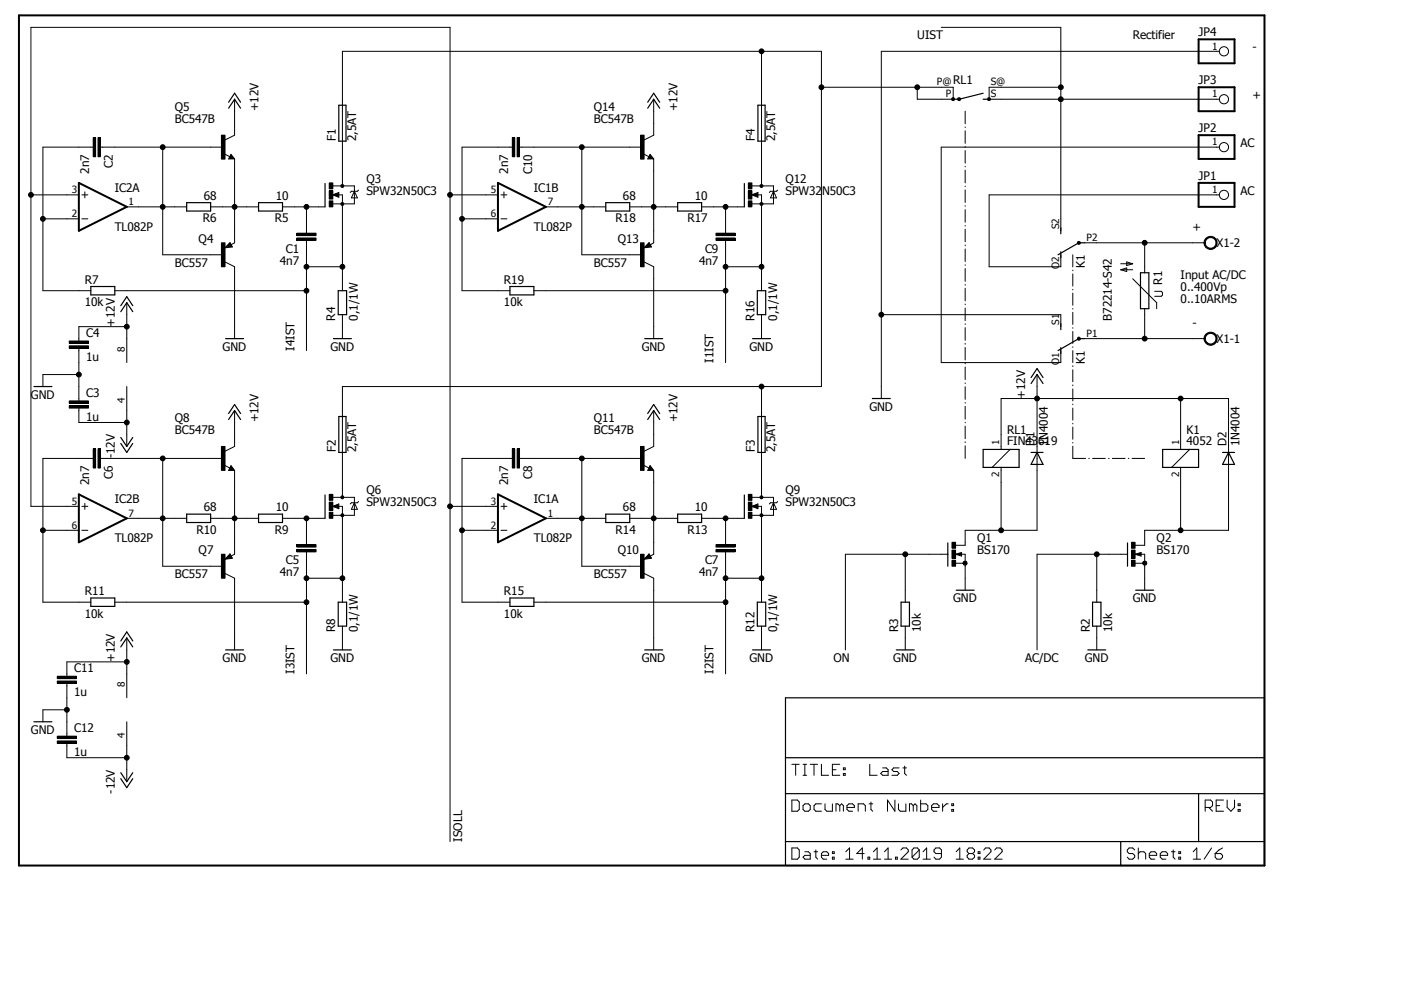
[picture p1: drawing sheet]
<svg xmlns="http://www.w3.org/2000/svg" width="297mm" height="210mm" viewBox="0 0 297 210" stroke-linecap="round" stroke-linejoin="round" font-family="sans-serif">
<path d="M3.5 3l264.9 181.1M268.4 3l-264.9 181.1" fill="none" stroke="#fff" stroke-width=".21"/>
<g fill="none" stroke="#000" stroke-width=".21">
<path d="M161.5 10.9v28.5M174.2 18.5h27.9v2.5h-7.6v-2.5M199.6 5.8h25.3v43.1M224.9 18.5h-15.2v2.5h48.8M258.5 10.9h-71.6v73.6M19.8 29.2h.5v4h-.5zM19.8 31.2h-10.7v30.4h10.2M20.8 29.2h.5v4h-.5zM21.3 31.2h25.9M34.5 31.2v22.8h12.7M46.9 28.7h.8v5h-.8zM47.5 32.6l1.2 .6"/>
<path d="M49 32.7l.7 1h-1.2zM49.7 33.7v17.8l-.7 .4M49.7 21v7.7l-2 1M69.8 38.8h.8v1.2h-.8zM70.6 39.4h4.5v3.8h-4.5M72.3 39.2h.5v.5h-.5zM72.6 39.4v-28.5h101.6v71.1h-101.6v23.5M108.6 29.2h.5v4h-.5zM108.6 31.2h-10.6v30.4h10.1M109.6 29.2h.5v4h-.5zM110.1 31.2h26M123.4 31.2v22.8h12.7"/>
<path d="M135.8 28.7h.8v5h-.8zM136.4 32.6l1.2 .6M137.8 32.7l.8 1h-1.3zM138.6 21v7.7l-2 1M138.6 33.7v17.8l-.7 .4M158.7 38.8h.7v1.2h-.7zM159.5 39.4h4.5v3.8h-4.6M161.2 39.2h.5l.1 .2-.1 .3h-.5zM201.8 20.8h.5v.5h-.5zM203.1 20.8h.5v.5h-.5zM204.6 23.6v2.6M204.6 26.9v.2"/>
<path d="M204.6 27.7v2.7M204.6 31.1v.1M204.6 31.9v2.7M204.6 35.3v.1M204.6 36.1v2.7M204.6 39.5v.1M209.5 20.8h.4v.5h-.4zM258.5 31.2h-58.9v45.7h25.3v-2.6M6.6 41.3h10.1M9.1 46.4h7.6M17.4 41.3h1.2M17.4 46.4h1.2"/>
<path d="M18 40.7v1.3M26.9 43.9h12.7M44.7 43.9h10.1M46.9 51.5h.8v5.1h-.8zM47.7 55.5l2 1.1v15.2M48.8 51.4l.5 1-1.6 .1zM59.9 43.9h9M62.9 49.4h4.1v.6h-4.1zM62.9 50.5h4.1v.5h-4.1zM65 43.9v5.5M65 51v23.3M65 56.6h7.6"/>
<path d="M69.8 42.6h.8v1.3h-.8zM69.8 40.4h.8v1.8h-.8zM70.6 41.3l1.2-.5v1zM71.7 41.3h.9v20.3M72.3 43h.5v.5h-.5zM75.1 40.6l.7 1.4h-1.3zM76 40.3l-.2 .3h-1.3l-.3 .2M95.4 41.3h10.2M98 46.4h7.6M106.2 41.3h1.3M106.2 46.4h1.3M106.8 40.7v1.3"/>
<path d="M115.7 43.9h12.7M133.5 43.9h10.2M135.8 51.5h.8v5.1h-.8zM136.6 55.5l2 1.1v15.2M137.6 51.4l.5 1-1.5 .1zM148.8 43.9h9M151.8 49.4h4.1v.6h-4.1zM151.8 50.5h4.1v.5h-4.1zM153.8 43.9v5.5M153.8 51v25.9M153.8 56.6h7.7M158.7 42.6h.7v1.3h-.7z"/>
<path d="M158.7 40.4h.7v1.8h-.7zM159.4 41.3l1.3-.5v1zM160.6 41.3h.9v20.3M161.2 43h.5l.1 .2-.1 .3h-.5zM164 40.6l.6 1.4h-1.2zM164.9 40.3l-.3 .3h-1.2l-.3 .2M204.6 40.3v2.6M204.6 43.6v.1M204.6 44.4v2.7M204.6 47.8v.1M204.6 48.6v2.7M204.6 51.9v.2"/>
<path d="M204.6 52.8v2.7M204.6 56.1v.2M204.6 56.9v2.7M227.5 54v2.6M227.5 57.3v.1M227.5 58.1v2.6M228.5 51.3h.5v.4h-.5zM230 51.5h25.4M237.6 55.9h2.6M237.6 57.2l1.3-.4v.8zM237.6 57.2h2.6M238.9 55.5l1.3 .4-1.3 .4z"/>
<path d="M240.2 59.1l5 5.1v1.2M242.7 51.5v6.3M255.6 50.6a1.4 1.4 0 0 1 2.2 .1 1.4 1.4 0 0 1-.8 2.1 1.4 1.4 0 0 1-1.7-1.3h.2a1.15 1.15 0 0 1 1.6-1.1 1.15 1.15 0 0 1 .4 1.9 1.15 1.15 0 0 1-1.9-.4l-.1-.4h-.2zM258.5 41.3h-48.8v15.3h15.2v-2.6M14.7 73.3h4.1v.5h-4.1zM14.7 72.3h4.1v.5h-4.1zM16.7 73.8v11.2M16.7 79.4h-7.6v2.6M24.3 61.6h40.7M26.9 69.3h-10.2v3M26.9 64.2v12.7M72.6 66.7v5.1"/>
<path d="M113.2 61.6h40.6M161.5 66.7v5.1M186.9 66.7h38v2.6M204.6 60.3v.2M204.6 61.1v2.7M204.6 64.5v.1M204.6 65.3v2.7M204.6 68.7v.1M204.6 69.5v2.6M204.6 72.8v.2M204.6 73.7v2.6M204.6 77v.1"/>
<path d="M204.6 77.8v2.7M219.9 79.4v33h-15.3v3.2h-2M227.5 61.3v.2M227.5 62.1v2.6M227.5 65.4v.1M227.5 66.2v2.6M227.5 69.5v.1M227.5 70.3v2.5M227.5 73.5v.2M227.5 74.3v2.6M227.5 77.6v.1M227.5 78.4v2.5"/>
<path d="M228.5 71.6l.2-.1 .3 .1v.5h-.5zM230 71.8h25.4M242.7 65.4v6.4M244.8 61.8h1.4l.3 .2v.6l-.3 .2h-1.4M255.6 70.9a1.39 1.39 0 0 1 2.2 .2 1.39 1.39 0 0 1-.8 2.1 1.39 1.39 0 0 1-1.7-1.4h.2a1.15 1.15 0 0 1 1.6-1.1 1.15 1.15 0 0 1 .4 1.8 1.15 1.15 0 0 1-1.9-.3l-.1-.4h-.2zM14.7 86h4.1v.5h-4.1zM14.7 85h4.1v.5h-4.1zM16.7 86.5v3.1h10.2M19.8 95.2h.5v4h-.5zM19.8 97.2h-10.7v30.5h10.2M20.8 95.2h.5v4h-.5zM21.3 97.2h25.9"/>
<path d="M26.9 82v12.7M34.5 97.2v22.9h12.7M46.9 94.7h.8v5h-.8zM47.5 98.6l1.2 .6M49 98.7l.7 1h-1.2zM49.7 87v7.7l-2 1M49.7 99.7v17.8l-.7 .4M108.6 95.2h.5v4h-.5zM108.6 97.2h-10.6v30.5h10.1M109.6 95.2h.5v4h-.5zM110.1 97.2h26M123.4 97.2v22.9h12.7"/>
<path d="M135.8 94.7h.8v5h-.8zM136.4 98.6l1.2 .6M137.8 98.7l.8 1h-1.3zM138.6 99.7v17.8l-.7 .4M138.6 87v7.7l-2 1M161.5 82v23.5M204.6 81.2v.1M204.6 82v2.7M204.6 85.3v.2M204.6 86.1v2.8M204.6 89.5v.2M204.6 90.3v2.7"/>
<path d="M204.6 93.7v.2M204.6 94.5v2.7M212.3 95.3v-10.8h48.2v27.9h-17.8v3.2h-2M212.3 99.1v13.3M214.2 95.3l-3.8 3.8M227.5 94.6v2.6h2.7M227.5 81.6v.2M227.5 82.5v2.5M227.5 85.7v.1M227.5 86.5v2.6M227.5 89.7v.2M227.5 90.6v2.5"/>
<path d="M227.5 93.8v.1M230.8 97.2h.2M231.6 97.2h2.8M235 97.2h.2M235.8 97.2h2.7M239.2 97.2h.1M240 97.2h2.7M250.3 84.5v10.8M250.3 99.1v13.3M252.2 95.3l-3.8 3.8M9.1 112.4h7.6M16.7 107.4h-10.1v-101.6h88.8v172.6"/>
<path d="M17.4 107.4h1.2M17.4 112.4h1.2M18 106.7v1.3M26.9 109.9h12.7M44.7 109.9h10.1M46.9 117.5h.8v5.1h-.8zM48.8 117.4l.5 1-1.6 .2zM59.9 109.9h9M62.9 115.5h4.1v.5h-4.1zM62.9 116.5h4.1v.5h-4.1zM65 109.9v5.6M65 117v25.9"/>
<path d="M69.8 108.6h.8v1.3h-.8zM69.8 104.8h.8v1.3h-.8zM69.8 106.5h.8v1.7h-.8zM70.6 105.5h4.5v3.8h-4.5M70.6 107.4l1.2-.6v1.1zM71.7 107.4h.9v20.3M72.3 109h.5v.5l-.2 .1-.3-.1zM72.3 105.2h.5v.5l-.2 .1-.3-.1zM75.1 106.6l.7 1.4h-1.3zM76 106.3l-.2 .3h-1.3l-.3 .2M95.4 107.4h10.2M98 112.4h7.6"/>
<path d="M106.2 107.4h1.3M106.2 112.4h1.3M106.8 106.7v1.3M115.7 109.9h12.7M133.5 109.9h10.2M135.8 117.5h.8v5.1h-.8zM137.6 117.4l.5 1-1.5 .2zM148.8 109.9h9M151.8 115.5h4.1v.5h-4.1zM151.8 116.5h4.1v.5h-4.1zM153.8 109.9v5.6M153.8 117v25.9"/>
<path d="M158.7 108.6h.7v1.3h-.7zM158.7 104.8h.7v1.3h-.7zM158.7 106.5h.7v1.7h-.7zM159.4 107.4l1.3-.6v1.1zM159.5 105.5h4.5v3.8h-4.6M160.6 107.4h.9v20.3M161.2 109h.5l.1 .3-.1 .2-.2 .1-.3-.1zM161.2 105.2h.5l.1 .3-.1 .2-.2 .1-.3-.1zM164 106.6l.6 1.4h-1.2zM164.9 106.3l-.3 .3h-1.2l-.3 .2M191.9 117.5v10.2M201 117.5h-21.8v20.3"/>
<path d="M201.8 118.8h.8v1.3h-.8zM201.8 115h.8v1.2h-.8zM201.8 116.6h.8v1.8h-.8zM202.6 117.5h2v7.6M202.6 117.5l1.3-.4v.8zM202.6 119.4h2M204.3 119.1l.3-.1 .3 .1 .2 .3-.2 .3-.3 .1-.3-.1-.1-.3h.5h-.5zM232.5 117.5v10.2M239.1 117.5h-19.2v20.3M239.9 118.8h.8v1.3h-.8zM239.9 115h.8v1.2h-.8zM239.9 116.6h.8v1.8h-.8z"/>
<path d="M240.7 117.5h2v7.6M240.7 119.4h2M240.7 117.5l1.2-.4v.8zM242.4 119.1l.3-.1 .3 .1 .2 .3-.2 .3-.3 .1-.3-.1-.1-.3h.5h-.5zM24.3 127.7h40.7M26.9 135.3v12.7M47.7 121.6l2 1v15.2M65 122.6h7.6M72.6 132.8v5M113.2 127.7h40.6M136.6 121.6l2 1v15.2M153.8 122.6h7.7"/>
<path d="M161.5 132.8v5M191.9 132.8v5M232.5 132.8v5M12.1 144.4h4.1v.5h-4.1zM12.1 143.4h4.1v.5h-4.1zM12.1 157.1h4.1v.5h-4.1zM12.1 156.1h4.1v.5h-4.1zM14.2 150.5h-5.1v2.5M14.2 144.9v11.2M14.2 157.6v3.1h12.7M26.9 153v12.7M26.9 140.3h-12.7v3.1"/>
<path d="M167.9 169.6h1.2l.4 .5v1.5l-.4 .4h-1.2zM167.9 179.8h1.2l.4 .4v1.5l-.4 .5h-1.2zM167.9 162.1h1.6M168.7 162.1v2.3M170.3 170.8l.3-.4h.8l.4 .4v.8l-.4 .4h-.8l-.3-.4zM170.3 162.1h.7M170.3 164.4h.7M170.6 162.1v2.3M171.8 162.1h1.6M172.6 162.1v2.3M174.2 162.1v2.3h1.5M174.2 170.4h-1.2l-.4 .4v.8l.4 .4h1.2"/>
<path d="M174.9 170.4v1.2l.4 .4h1.2v-1.6M176.5 163.2h.7M178.1 162.1h-1.6v2.3h1.6M178.1 170.8l-.5-.4h-.4v1.6M178.1 170.8l.3-.4 .4 .4v1.2M178.1 170.8v1.2M178.8 164h.4v.4h-.4zM178.8 162.8h.4v.4h-.4zM179.6 171.2h1.5v-.4l-.3-.4h-.8l-.4 .4v.8l.4 .4h.8M181.9 172v-1.6h1.2l.4 .4v1.2M184.3 170.4h.7M184.4 162.1v2.3h1.6"/>
<path d="M184.7 170.1v1.5l.3 .4M187.2 162.8h.7l.4 .4v1.2h-1.1l-.5-.4 .5-.4h1.1M189.7 169.6v2.4l-1.5-2.4v2.4M190.5 170.4v1.2l.4 .4h1.2v-1.6M190.6 162.8h-1.1l-.4 .4 .4 .4h.7l.4 .4-.4 .4h-1.1M191.4 162.8h.8M191.8 162.4v1.6l.4 .4M193.6 170.8l-.4-.4h-.4v1.6M193.6 170.8v1.2M193.6 170.8l.4-.4 .4 .4v1.2M195.2 169.6v2.4h1.1l.4-.4v-.8l-.4-.4h-1.1M197.5 171.2h1.6v-.4l-.4-.4h-.8l-.4 .4v.8l.4 .4h.8"/>
<path d="M199.9 170.4v1.6M201 170.4h-.3l-.8 .8M201.8 171.6h.4v.4h-.4zM201.8 170.4h.4v.4h-.4zM241.3 179.8v2.4M255.5 171.2h1.2l.4-.4v-.7l-.4-.5h-1.2v2.4M256.3 171.2l.8 .8M256.9 179.8l-1.6 2.4M257.8 170.8h.8M259.2 179.8l-.8 .4-.8 .8M259.4 169.6h-1.6v2.4h1.6M260.2 169.6v1.6l.8 .8 .7-.8v-1.6"/>
<path d="M262.5 171.6h.4v.4h-.4zM262.5 170.4h.4v.4h-.4zM170.6 180.6h.8l.4 .4v1.2h-1.2l-.3-.5 .3-.3h1.2M172.6 180.6h.8M173 180.2v1.5l.4 .5M174.2 181.4h1.5v-.4l-.4-.4h-.8l-.3 .4v.7l.3 .5h.8M176.5 181.7h.4v.5h-.4zM176.5 180.6h.4v.4h-.4zM179.3 182.2h1.6M179.3 180.6l.8-.8v2.4M183.2 181h-1.6l1.2-1.2v2.4M184 181.7h.4v.5h-.4z"/>
<path d="M185.2 182.2h1.5M185.2 180.6l.8-.8v2.4M187.5 182.2h1.6M187.5 180.6l.8-.8v2.4M189.9 181.7h.3v.5h-.3zM191 180.2l.4-.4h.8l.4 .4v.4l-1.6 1.6h1.6M194.9 180.2v1.5l-.4 .5h-.7l-.4-.5M194.9 180.2l-.4-.4h-.7l-.4 .4v1.5M194.9 180.2l-1.5 1.5M195.7 182.2h1.6M195.7 180.6l.8-.8v2.4M199.6 181h-1.2l-.4-.4v-.4l.4-.4h.8l.4 .4v1.5l-.4 .5h-.8l-.4-.5"/>
<path d="M202.7 182.2h1.6M202.7 180.6l.8-.8v2.4M205.4 181l-.3 .4v.3l.3 .5h.8l.4-.5v-.3l-.4-.4M205.4 181l-.3-.4v-.4l.3-.4h.8l.4 .4v.4l-.4 .4M205.4 181h.8M207.4 181.7h.4v.5h-.4zM207.4 180.6h.4v.4h-.4zM208.6 180.2l.4-.4h.7l.4 .4v.4l-1.5 1.6h1.5M210.9 180.2l.4-.4h.7l.5 .4v.4l-1.6 1.6h1.6M240.6 180.2l-.4-.4h-.8l-.4 .4v.4l.4 .4h.8l.4 .4v.3l-.4 .5h-.8l-.4-.5M241.3 181l.4-.4h.8l.4 .4v1.2M243.7 181.4h1.5v-.4l-.3-.4h-.9l-.3 .4v.7l.3 .5h.9"/>
<path d="M246 181.4h1.6v-.4l-.4-.4h-.8l-.4 .4v.7l.4 .5h.8M248.4 180.6h.7M248.7 180.2v1.5l.4 .5M249.9 181.7h.4v.5h-.4zM249.9 180.6h.4v.4h-.4zM253 182.2h1.5M253 180.6l.7-.8v2.4M257.6 181h1.2l.4 .4v.3l-.4 .5h-.8l-.4-.5z"/>
<circle cx="161.5" cy="10.9" r=".51"/>
<circle cx="174.2" cy="18.5" r=".51"/>
<circle cx="194.5" cy="18.5" r=".51"/>
<circle cx="224.9" cy="18.5" r=".51"/>
<circle cx="259.5" cy="10.9" r=".98"/>
<circle cx="34.5" cy="31.2" r=".51"/>
<circle cx="123.4" cy="31.2" r=".51"/>
<circle cx="224.9" cy="21" r=".51"/>
<circle cx="259.5" cy="31.2" r=".98"/>
<circle cx="259.5" cy="21" r=".98"/>
<circle cx="6.6" cy="41.3" r=".51"/>
<circle cx="9.1" cy="46.4" r=".51"/>
<circle cx="34.5" cy="43.9" r=".51"/>
<circle cx="49.7" cy="43.9" r=".51"/>
<circle cx="65" cy="56.6" r=".51"/>
<circle cx="65" cy="43.9" r=".51"/>
<circle cx="72.6" cy="56.6" r=".51"/>
<circle cx="95.4" cy="41.3" r=".51"/>
<circle cx="98" cy="46.4" r=".51"/>
<circle cx="123.4" cy="43.9" r=".51"/>
<circle cx="138.6" cy="43.9" r=".51"/>
<circle cx="153.8" cy="43.9" r=".51"/>
<circle cx="153.8" cy="56.6" r=".51"/>
<circle cx="161.5" cy="56.6" r=".51"/>
<circle cx="242.7" cy="51.5" r=".51"/>
<circle cx="259.5" cy="41.3" r=".98"/>
<circle cx="16.7" cy="79.4" r=".51"/>
<circle cx="26.9" cy="69.3" r=".51"/>
<circle cx="65" cy="61.6" r=".51"/>
<circle cx="153.8" cy="61.6" r=".51"/>
<circle cx="186.9" cy="66.7" r=".51"/>
<circle cx="242.7" cy="71.8" r=".51"/>
<circle cx="26.9" cy="89.6" r=".51"/>
<circle cx="34.5" cy="97.2" r=".51"/>
<circle cx="123.4" cy="97.2" r=".51"/>
<circle cx="161.5" cy="82" r=".51"/>
<circle cx="219.9" cy="84.5" r=".51"/>
<circle cx="250.3" cy="84.5" r=".51"/>
<circle cx="9.1" cy="112.4" r=".51"/>
<circle cx="34.5" cy="109.9" r=".51"/>
<circle cx="49.7" cy="109.9" r=".51"/>
<circle cx="65" cy="109.9" r=".51"/>
<circle cx="95.4" cy="107.4" r=".51"/>
<circle cx="98" cy="112.4" r=".51"/>
<circle cx="123.4" cy="109.9" r=".51"/>
<circle cx="138.6" cy="109.9" r=".51"/>
<circle cx="153.8" cy="109.9" r=".51"/>
<circle cx="191.9" cy="117.5" r=".51"/>
<circle cx="212.3" cy="112.4" r=".51"/>
<circle cx="232.5" cy="117.5" r=".51"/>
<circle cx="250.3" cy="112.4" r=".51"/>
<circle cx="65" cy="122.6" r=".51"/>
<circle cx="65" cy="127.7" r=".51"/>
<circle cx="72.6" cy="122.6" r=".51"/>
<circle cx="153.8" cy="127.7" r=".51"/>
<circle cx="153.8" cy="122.6" r=".51"/>
<circle cx="161.5" cy="122.6" r=".51"/>
<circle cx="14.2" cy="150.5" r=".51"/>
<circle cx="26.9" cy="140.3" r=".51"/>
<circle cx="26.9" cy="160.7" r=".51"/>
</g>
<path d="M4 3.3h264.1v180.2h-264.1zM254.1 8.3h7.6v5.1h-7.6zM254.1 18.5h7.6v5.1h-7.6zM16.7 38.8l10.2 5.1-10.2 5zM105.6 38.8l10.1 5.1-10.1 5zM254.1 38.8h7.6v5.1h-7.6zM254.1 28.7h7.6v5h-7.6zM16.7 104.8l10.2 5.1-10.2 5.1zM105.6 104.8l10.1 5.1-10.1 5.1z" fill="none" stroke="#000" stroke-width=".42"/>
<g fill="none" stroke="#000" stroke-width=".25">
<path d="M208.4 19.8l-5 1.2h-1.3M48.5 22.9l1.2-1.9 1.3 1.9M48.5 21.7l1.2-1.9 1.3 1.9M49 33.2l.1 .2h-.4l.3-.5 .5 .7h-.8M68.9 38.9v5M71.8 22.3h1.6v7.6h-1.6zM137.3 22.9l1.3-1.9 1.3 1.9M137.3 21.7l1.3-1.9 1.3 1.9M137.8 33.2l.2 .2h-.4l.2-.5 .5 .7h-.7M157.8 38.9v5M160.7 22.3h1.5v7.6h-1.5zM208.4 21h1.3"/>
<path d="M39.6 43h5.1v1.7h-5.1zM48.7 52.1h-.4l.4-.2 .3 .3-1 .2 .7-.8 .4 .6M54.8 43h5.1v1.7h-5.1zM128.4 43h5.1v1.7h-5.1zM137.6 52.1h-.4l.4-.2 .2 .3-1 .2 .8-.8 .4 .6M143.7 43h5.1v1.7h-5.1zM224.9 48.3v1.3M224.9 53.4v1.3M230 51.5h-1.3l-4.4 2.5M241.8 57.8h1.8v7.6h-1.8zM19.3 60.7h5v1.8h-5zM25.6 66.1l1.3-1.9 1.2 1.9"/>
<path d="M25.6 64.8l1.3-1.9 1.2 1.9M47.8 71.8h3.8M70.7 71.8h3.8M71.7 61.6h1.8v5.1h-1.8zM108.1 60.7h5.1v1.8h-5.1zM136.7 71.8h3.8M159.6 71.8h3.8M160.6 61.6h1.7v5.1h-1.7zM224.9 68.6v1.3M224.9 73.7v1.3M230 71.8h-1.3l-4.4 2.5M7.2 82h3.8"/>
<path d="M25.6 92.8l1.3 1.9 1.2-1.9M25.6 94l1.3 1.9 1.2-1.9M48.5 88.9l1.2-1.9 1.3 1.9M48.5 87.7l1.2-1.9 1.3 1.9M49 99.2l.1 .3h-.4l.3-.5 .5 .6h-.8M71.8 88.3h1.6v7.6h-1.6zM137.3 88.9l1.3-1.9 1.3 1.9M137.3 87.7l1.3-1.9 1.3 1.9M137.8 99.2l.2 .3h-.4l.2-.5 .5 .6h-.7M160.7 88.3h1.5v7.6h-1.5zM185 84.5h3.8M208.4 95.3h7.7v3.8h-7.7z"/>
<path d="M218.6 95.9h2.5M218.6 81.3l1.3-1.9 1.2 1.9M218.6 80.1l1.3-2 1.2 2M219.9 95.9l1.2 2.6h-2.5zM246.5 95.3h7.6v3.8h-7.6zM259.2 95.9h2.5M260.5 95.9l1.2 2.6h-2.5zM39.6 109h5.1v1.8h-5.1zM48.7 118.2h-.4l.4-.3 .3 .4-1 .1 .7-.8 .4 .7M54.8 109h5.1v1.8h-5.1zM68.9 104.9v5M128.4 109h5.1v1.8h-5.1z"/>
<path d="M137.6 118.2h-.4l.4-.3 .2 .4-1 .1 .8-.8 .4 .7M143.7 109h5.1v1.8h-5.1zM157.8 104.9v5M201 115.1v5M239.1 115.1v5M19.3 126.8h5v1.8h-5zM25.6 137.2l1.3-1.9 1.2 1.9M25.6 135.9l1.3-1.9 1.2 1.9M47.8 137.8h3.8M70.7 137.8h3.8M71.7 127.7h1.8v5.1h-1.8zM108.1 126.8h5.1v1.8h-5.1z"/>
<path d="M136.7 137.8h3.8M159.6 137.8h3.8M160.6 127.7h1.7v5.1h-1.7zM190 137.8h3.8M191 127.7h1.8v5.1h-1.8zM202.7 125.1h3.8M230.6 137.8h3.8M231.6 127.7h1.8v5.1h-1.8zM240.8 125.1h3.8M7.2 153h3.8M166.5 148h101.6v35.5h-101.6zM25.6 163.8l1.3 1.9 1.2-1.9"/>
<path d="M25.6 165.1l1.3 1.9 1.2-1.9M166.5 168.3h101.6M166.5 178.4h101.6M166.5 160.7h101.6M237.6 178.4v5.1M254.1 168.3v10.1"/>
</g>
<g fill="#000">
<path d="M19.8 29.2h.5v4h-.5z" fill-rule="evenodd"/>
<path d="M20.8 29.2h.5v4h-.5z" fill-rule="evenodd"/>
<path d="M46.9 28.7h.8v5h-.8z" fill-rule="evenodd"/>
<path d="M69.8 38.8h.8v1.2h-.8z" fill-rule="evenodd"/>
<path d="M72.3 39.2h.5v.5h-.5z" fill-rule="evenodd"/>
<path d="M108.6 29.2h.5v4h-.5z" fill-rule="evenodd"/>
<path d="M109.6 29.2h.5v4h-.5z" fill-rule="evenodd"/>
<path d="M135.8 28.7h.8v5h-.8z" fill-rule="evenodd"/>
<path d="M158.7 38.8h.7v1.2h-.7z" fill-rule="evenodd"/>
<path d="M161.2 39.2h.5l.1 .2-.1 .3h-.5z" fill-rule="evenodd"/>
<path d="M201.8 20.8h.5v.5h-.5z" fill-rule="evenodd"/>
<path d="M203.1 20.8h.5v.5h-.5z" fill-rule="evenodd"/>
<path d="M209.5 20.8h.4v.5h-.4z" fill-rule="evenodd"/>
<path d="M46.9 51.5h.8v5.1h-.8z" fill-rule="evenodd"/>
<path d="M62.9 49.4h4.1v.6h-4.1z" fill-rule="evenodd"/>
<path d="M62.9 50.5h4.1v.5h-4.1z" fill-rule="evenodd"/>
<path d="M69.8 42.6h.8v1.3h-.8z" fill-rule="evenodd"/>
<path d="M69.8 40.4h.8v1.8h-.8z" fill-rule="evenodd"/>
<path d="M72.3 43h.5v.5h-.5z" fill-rule="evenodd"/>
<path d="M135.8 51.5h.8v5.1h-.8z" fill-rule="evenodd"/>
<path d="M151.8 49.4h4.1v.6h-4.1z" fill-rule="evenodd"/>
<path d="M151.8 50.5h4.1v.5h-4.1z" fill-rule="evenodd"/>
<path d="M158.7 42.6h.7v1.3h-.7z" fill-rule="evenodd"/>
<path d="M158.7 40.4h.7v1.8h-.7z" fill-rule="evenodd"/>
<path d="M161.2 43h.5l.1 .2-.1 .3h-.5z" fill-rule="evenodd"/>
<path d="M228.5 51.3h.5v.4h-.5z" fill-rule="evenodd"/>
<path d="M255.6 50.6a1.4 1.4 0 0 1 2.2 .1 1.4 1.4 0 0 1-.8 2.1 1.4 1.4 0 0 1-1.7-1.3h.2a1.15 1.15 0 0 1 1.6-1.1 1.15 1.15 0 0 1 .4 1.9 1.15 1.15 0 0 1-1.9-.4l-.1-.4h-.2z" fill-rule="evenodd"/>
<path d="M14.7 73.3h4.1v.5h-4.1z" fill-rule="evenodd"/>
<path d="M14.7 72.3h4.1v.5h-4.1z" fill-rule="evenodd"/>
<path d="M228.5 71.6l.2-.1 .3 .1v.5h-.5z" fill-rule="evenodd"/>
<path d="M255.6 70.9a1.39 1.39 0 0 1 2.2 .2 1.39 1.39 0 0 1-.8 2.1 1.39 1.39 0 0 1-1.7-1.4h.2a1.15 1.15 0 0 1 1.6-1.1 1.15 1.15 0 0 1 .4 1.8 1.15 1.15 0 0 1-1.9-.3l-.1-.4h-.2z" fill-rule="evenodd"/>
<path d="M14.7 86h4.1v.5h-4.1z" fill-rule="evenodd"/>
<path d="M14.7 85h4.1v.5h-4.1z" fill-rule="evenodd"/>
<path d="M19.8 95.2h.5v4h-.5z" fill-rule="evenodd"/>
<path d="M20.8 95.2h.5v4h-.5z" fill-rule="evenodd"/>
<path d="M46.9 94.7h.8v5h-.8z" fill-rule="evenodd"/>
<path d="M108.6 95.2h.5v4h-.5z" fill-rule="evenodd"/>
<path d="M109.6 95.2h.5v4h-.5z" fill-rule="evenodd"/>
<path d="M135.8 94.7h.8v5h-.8z" fill-rule="evenodd"/>
<path d="M46.9 117.5h.8v5.1h-.8z" fill-rule="evenodd"/>
<path d="M62.9 115.5h4.1v.5h-4.1z" fill-rule="evenodd"/>
<path d="M62.9 116.5h4.1v.5h-4.1z" fill-rule="evenodd"/>
<path d="M69.8 108.6h.8v1.3h-.8z" fill-rule="evenodd"/>
<path d="M69.8 104.8h.8v1.3h-.8z" fill-rule="evenodd"/>
<path d="M69.8 106.5h.8v1.7h-.8z" fill-rule="evenodd"/>
<path d="M72.3 109h.5v.5l-.2 .1-.3-.1z" fill-rule="evenodd"/>
<path d="M72.3 105.2h.5v.5l-.2 .1-.3-.1z" fill-rule="evenodd"/>
<path d="M135.8 117.5h.8v5.1h-.8z" fill-rule="evenodd"/>
<path d="M151.8 115.5h4.1v.5h-4.1z" fill-rule="evenodd"/>
<path d="M151.8 116.5h4.1v.5h-4.1z" fill-rule="evenodd"/>
<path d="M158.7 108.6h.7v1.3h-.7z" fill-rule="evenodd"/>
<path d="M158.7 104.8h.7v1.3h-.7z" fill-rule="evenodd"/>
<path d="M158.7 106.5h.7v1.7h-.7z" fill-rule="evenodd"/>
<path d="M161.2 109h.5l.1 .3-.1 .2-.2 .1-.3-.1z" fill-rule="evenodd"/>
<path d="M161.2 105.2h.5l.1 .3-.1 .2-.2 .1-.3-.1z" fill-rule="evenodd"/>
<path d="M201.8 118.8h.8v1.3h-.8z" fill-rule="evenodd"/>
<path d="M201.8 115h.8v1.2h-.8z" fill-rule="evenodd"/>
<path d="M201.8 116.6h.8v1.8h-.8z" fill-rule="evenodd"/>
<path d="M204.3 119.1l.3-.1 .3 .1 .2 .3-.2 .3-.3 .1-.3-.1-.1-.3h.5h-.5z" fill-rule="evenodd"/>
<path d="M239.9 118.8h.8v1.3h-.8z" fill-rule="evenodd"/>
<path d="M239.9 115h.8v1.2h-.8z" fill-rule="evenodd"/>
<path d="M239.9 116.6h.8v1.8h-.8z" fill-rule="evenodd"/>
<path d="M242.4 119.1l.3-.1 .3 .1 .2 .3-.2 .3-.3 .1-.3-.1-.1-.3h.5h-.5z" fill-rule="evenodd"/>
<path d="M12.1 144.4h4.1v.5h-4.1z" fill-rule="evenodd"/>
<path d="M12.1 143.4h4.1v.5h-4.1z" fill-rule="evenodd"/>
<path d="M12.1 157.1h4.1v.5h-4.1z" fill-rule="evenodd"/>
<path d="M12.1 156.1h4.1v.5h-4.1z" fill-rule="evenodd"/>
<circle cx="161.5" cy="10.9" r=".51"/>
<circle cx="174.2" cy="18.5" r=".51"/>
<circle cx="194.5" cy="18.5" r=".51"/>
<circle cx="224.9" cy="18.5" r=".51"/>
<circle cx="34.5" cy="31.2" r=".51"/>
<circle cx="123.4" cy="31.2" r=".51"/>
<circle cx="224.9" cy="21" r=".51"/>
<circle cx="6.6" cy="41.3" r=".51"/>
<circle cx="9.1" cy="46.4" r=".51"/>
<circle cx="34.5" cy="43.9" r=".51"/>
<circle cx="49.7" cy="43.9" r=".51"/>
<circle cx="65" cy="56.6" r=".51"/>
<circle cx="65" cy="43.9" r=".51"/>
<circle cx="72.6" cy="56.6" r=".51"/>
<circle cx="95.4" cy="41.3" r=".51"/>
<circle cx="98" cy="46.4" r=".51"/>
<circle cx="123.4" cy="43.9" r=".51"/>
<circle cx="138.6" cy="43.9" r=".51"/>
<circle cx="153.8" cy="43.9" r=".51"/>
<circle cx="153.8" cy="56.6" r=".51"/>
<circle cx="161.5" cy="56.6" r=".51"/>
<circle cx="242.7" cy="51.5" r=".51"/>
<circle cx="16.7" cy="79.4" r=".51"/>
<circle cx="26.9" cy="69.3" r=".51"/>
<circle cx="65" cy="61.6" r=".51"/>
<circle cx="153.8" cy="61.6" r=".51"/>
<circle cx="186.9" cy="66.7" r=".51"/>
<circle cx="242.7" cy="71.8" r=".51"/>
<circle cx="26.9" cy="89.6" r=".51"/>
<circle cx="34.5" cy="97.2" r=".51"/>
<circle cx="123.4" cy="97.2" r=".51"/>
<circle cx="161.5" cy="82" r=".51"/>
<circle cx="219.9" cy="84.5" r=".51"/>
<circle cx="250.3" cy="84.5" r=".51"/>
<circle cx="9.1" cy="112.4" r=".51"/>
<circle cx="34.5" cy="109.9" r=".51"/>
<circle cx="49.7" cy="109.9" r=".51"/>
<circle cx="65" cy="109.9" r=".51"/>
<circle cx="95.4" cy="107.4" r=".51"/>
<circle cx="98" cy="112.4" r=".51"/>
<circle cx="123.4" cy="109.9" r=".51"/>
<circle cx="138.6" cy="109.9" r=".51"/>
<circle cx="153.8" cy="109.9" r=".51"/>
<circle cx="191.9" cy="117.5" r=".51"/>
<circle cx="212.3" cy="112.4" r=".51"/>
<circle cx="232.5" cy="117.5" r=".51"/>
<circle cx="250.3" cy="112.4" r=".51"/>
<circle cx="65" cy="122.6" r=".51"/>
<circle cx="65" cy="127.7" r=".51"/>
<circle cx="72.6" cy="122.6" r=".51"/>
<circle cx="153.8" cy="127.7" r=".51"/>
<circle cx="153.8" cy="122.6" r=".51"/>
<circle cx="161.5" cy="122.6" r=".51"/>
<circle cx="14.2" cy="150.5" r=".51"/>
<circle cx="26.9" cy="140.3" r=".51"/>
<circle cx="26.9" cy="160.7" r=".51"/>
</g>
<path d="M71.7 41.1l-.9 .2 .9 .3v-.3h-.2M160.6 41.1l-.9 .2 .9 .3v-.3h-.3M71.7 107.1l-.9 .3 .9 .2v-.2h-.2M160.6 107.1l-.9 .3 .9 .2v-.2h-.3M203.7 117.4l-.5 .1 .5 .1M241.8 117.4l-.5 .1 .5 .1" fill="none" stroke="#000" stroke-width=".34"/>
<g font-size="2.5">
<text x="194.5" y="8.3">UIST</text>
<text x="240.2" y="8.3">Rectifier</text>
<text x="254.1" y="7.7">JP4</text>
<text x="265.6" y="10.9">-</text>
<text x="202.1" y="17.9">RL1</text>
<text x="254.1" y="17.9">JP3</text>
<text x="37" y="23.6">Q5</text>
<text x="54.8" y="23.6" transform="rotate(-90 54.8 23.6)">+12V</text>
<text x="125.9" y="23.6">Q14</text>
<text x="143.7" y="23.6" transform="rotate(-90 143.7 23.6)">+12V</text>
<text x="265.6" y="21">+</text>
<text x="37" y="26.1">BC547B</text>
<text x="71.2" y="29.9" transform="rotate(-90 71.2 29.9)">F1</text>
<text x="75.5" y="29.9" transform="rotate(-90 75.5 29.9)">2,5AT</text>
<text x="125.9" y="26.1">BC547B</text>
<text x="160.1" y="29.9" transform="rotate(-90 160.1 29.9)">F4</text>
<text x="164.4" y="29.9" transform="rotate(-90 164.4 29.9)">2,5AT</text>
<text x="254.1" y="28">JP2</text>
<text x="24" y="35.6" transform="rotate(-90 24 35.6)">C2</text>
<text x="263" y="31.2">AC</text>
<text x="18.9" y="36.8" transform="rotate(-90 18.9 36.8)">2n7</text>
<text x="24.3" y="40.7">IC2A</text>
<text x="77.7" y="41.3">SPW32N50C3</text>
<text x="77.7" y="38.8">Q3</text>
<text x="107.7" y="36.8" transform="rotate(-90 107.7 36.8)">2n7</text>
<text x="112.8" y="36.9" transform="rotate(-90 112.8 36.9)">C10</text>
<text x="113.2" y="40.7">IC1B</text>
<text x="166.5" y="41.3">SPW32N50C3</text>
<text x="166.5" y="38.8">Q12</text>
<text x="254.1" y="38.1">JP1</text>
<text x="263" y="41.3">AC</text>
<text x="43" y="47.2">R6</text>
<text x="43.2" y="42.3">68</text>
<text x="58.2" y="47.2">R5</text>
<text x="58.5" y="42.3">10</text>
<text x="130.5" y="47.2">R18</text>
<text x="132.1" y="42.3">68</text>
<text x="145.8" y="47.2">R17</text>
<text x="147.3" y="42.3">10</text>
<text x="24.3" y="48.9">TL082P</text>
<text x="42.1" y="51.5">Q4</text>
<text x="60.6" y="53.6">C1</text>
<text x="113.2" y="48.9">TL082P</text>
<text x="131" y="51.5">Q13</text>
<text x="149.5" y="53.6">C9</text>
<text x="252.9" y="48.9">+</text>
<text x="257.9" y="52.4">X1-2</text>
<text x="37" y="56.6">BC557</text>
<text x="59.3" y="56.2">4n7</text>
<text x="125.9" y="56.6">BC557</text>
<text x="148.2" y="56.2">4n7</text>
<text x="230" y="56.9" transform="rotate(-90 230 56.9)">K1</text>
<text x="250.3" y="59.1">Input AC/DC</text>
<text x="18" y="64.9">10k</text>
<text x="18" y="60.2">R7</text>
<text x="106.8" y="64.9">10k</text>
<text x="106.8" y="60.2">R19</text>
<text x="246.4" y="60.4" transform="rotate(-90 246.4 60.4)">R1</text>
<text x="250.3" y="61.6">0..400Vp</text>
<text x="250.3" y="64.2">0..10ARMS</text>
<text x="18.2" y="71.4">C4</text>
<text x="24.3" y="69.3" transform="rotate(-90 24.3 69.3)">+12V</text>
<text x="71.1" y="68" transform="rotate(-90 71.1 68)">R4</text>
<text x="75.9" y="68" transform="rotate(-90 75.9 68)">0,1/1W</text>
<text x="160" y="68" transform="rotate(-90 160 68)">R16</text>
<text x="164.8" y="68" transform="rotate(-90 164.8 68)">0,1/1W</text>
<text x="235.7" y="68" transform="rotate(-90 235.7 68)">B72214-S42</text>
<text x="252.9" y="69.3">-</text>
<text x="18.2" y="76.5">1u</text>
<text x="47.2" y="74.3">GND</text>
<text x="62.4" y="74.3" transform="rotate(-90 62.4 74.3)">I4IST</text>
<text x="70.1" y="74.3">GND</text>
<text x="136.1" y="74.3">GND</text>
<text x="151.3" y="76.9" transform="rotate(-90 151.3 76.9)">I1IST</text>
<text x="158.9" y="74.3">GND</text>
<text x="230" y="77.2" transform="rotate(-90 230 77.2)">K1</text>
<text x="257.9" y="72.7">X1-1</text>
<text x="6.6" y="84.5">GND</text>
<text x="18.2" y="89.2">1u</text>
<text x="18.2" y="84.1">C3</text>
<text x="37" y="89.6">Q8</text>
<text x="54.8" y="89.6" transform="rotate(-90 54.8 89.6)">+12V</text>
<text x="125.9" y="89.6">Q11</text>
<text x="143.7" y="89.6" transform="rotate(-90 143.7 89.6)">+12V</text>
<text x="184.3" y="87">GND</text>
<text x="217.3" y="84.5" transform="rotate(-90 217.3 84.5)">+12V</text>
<text x="37" y="92.1">BC547B</text>
<text x="71.2" y="95.9" transform="rotate(-90 71.2 95.9)">F2</text>
<text x="75.5" y="95.9" transform="rotate(-90 75.5 95.9)">2,5AT</text>
<text x="125.9" y="92.1">BC547B</text>
<text x="160.1" y="95.9" transform="rotate(-90 160.1 95.9)">F3</text>
<text x="164.4" y="95.9" transform="rotate(-90 164.4 95.9)">2,5AT</text>
<text x="213.5" y="94.3">FIN43619</text>
<text x="213.5" y="92.1">RL1</text>
<text x="219.4" y="94.7" transform="rotate(-90 219.4 94.7)">D1</text>
<text x="222.2" y="94.7" transform="rotate(-90 222.2 94.7)">1N4004</text>
<text x="251.6" y="94.3">4052</text>
<text x="251.6" y="92.1">K1</text>
<text x="260" y="94.7" transform="rotate(-90 260 94.7)">D2</text>
<text x="262.8" y="94.7" transform="rotate(-90 262.8 94.7)">1N4004</text>
<text x="24" y="101.6" transform="rotate(-90 24 101.6)">C6</text>
<text x="24.3" y="97.2" transform="rotate(-90 24.3 97.2)">-12V</text>
<text x="112.8" y="101.6" transform="rotate(-90 112.8 101.6)">C8</text>
<text x="18.9" y="102.8" transform="rotate(-90 18.9 102.8)">2n7</text>
<text x="24.3" y="106.7">IC2B</text>
<text x="77.7" y="104.8">Q6</text>
<text x="77.7" y="107.4">SPW32N50C3</text>
<text x="107.7" y="102.8" transform="rotate(-90 107.7 102.8)">2n7</text>
<text x="113.2" y="106.7">IC1A</text>
<text x="166.5" y="107.4">SPW32N50C3</text>
<text x="166.5" y="104.8">Q9</text>
<text x="41.7" y="113.2">R10</text>
<text x="43.2" y="108.4">68</text>
<text x="58.2" y="113.2">R9</text>
<text x="58.5" y="108.4">10</text>
<text x="130.5" y="113.2">R14</text>
<text x="132.1" y="108.4">68</text>
<text x="145.8" y="113.2">R13</text>
<text x="147.3" y="108.4">10</text>
<text x="24.3" y="115">TL082P</text>
<text x="42.1" y="117.5">Q7</text>
<text x="60.6" y="119.7">C5</text>
<text x="113.2" y="115">TL082P</text>
<text x="131" y="117.5">Q10</text>
<text x="149.5" y="119.7">C7</text>
<text x="207.2" y="115">Q1</text>
<text x="207.2" y="117.5">BS170</text>
<text x="245.2" y="115">Q2</text>
<text x="245.2" y="117.5">BS170</text>
<text x="37" y="122.6">BC557</text>
<text x="59.3" y="122.2">4n7</text>
<text x="125.9" y="122.6">BC557</text>
<text x="148.2" y="122.2">4n7</text>
<text x="18" y="126.2">R11</text>
<text x="18" y="131">10k</text>
<text x="106.8" y="131">10k</text>
<text x="106.8" y="126.2">R15</text>
<text x="202.1" y="127.7">GND</text>
<text x="240.2" y="127.7">GND</text>
<text x="71.1" y="134" transform="rotate(-90 71.1 134)">R8</text>
<text x="75.9" y="134" transform="rotate(-90 75.9 134)">0,1/1W</text>
<text x="160" y="134" transform="rotate(-90 160 134)">R12</text>
<text x="164.8" y="134" transform="rotate(-90 164.8 134)">0,1/1W</text>
<text x="190.4" y="134" transform="rotate(-90 190.4 134)">R3</text>
<text x="195.2" y="134" transform="rotate(-90 195.2 134)">10k</text>
<text x="231.1" y="134" transform="rotate(-90 231.1 134)">R2</text>
<text x="235.8" y="134" transform="rotate(-90 235.8 134)">10k</text>
<text x="15.7" y="142.5">C11</text>
<text x="24.3" y="140.3" transform="rotate(-90 24.3 140.3)">+12V</text>
<text x="47.2" y="140.3">GND</text>
<text x="62.4" y="142.9" transform="rotate(-90 62.4 142.9)">I3IST</text>
<text x="70.1" y="140.3">GND</text>
<text x="136.1" y="140.3">GND</text>
<text x="151.3" y="142.9" transform="rotate(-90 151.3 142.9)">I2IST</text>
<text x="158.9" y="140.3">GND</text>
<text x="176.7" y="140.3">ON</text>
<text x="189.4" y="140.3">GND</text>
<text x="217.3" y="140.3">AC/DC</text>
<text x="230" y="140.3">GND</text>
<text x="15.7" y="147.6">1u</text>
<text x="6.6" y="155.6">GND</text>
<text x="15.7" y="155.2">C12</text>
<text x="15.7" y="160.3">1u</text>
<text x="24.3" y="168.3" transform="rotate(-90 24.3 168.3)">-12V</text>
<text x="98" y="178.4" transform="rotate(-90 98 178.4)">ISOLL</text>
</g>
<g font-size="2.1">
<text x="257" y="10.5">1</text>
<text x="198.6" y="18.1">P@</text>
<text x="200.5" y="20.7">P</text>
<text x="210.1" y="20.7">S</text>
<text x="210.1" y="18.1">S@</text>
<text x="257" y="20.7">1</text>
<text x="257" y="30.8">1</text>
<text x="15.2" y="41">3</text>
<text x="104.1" y="41">5</text>
<text x="257" y="41">1</text>
<text x="15.2" y="46.1">2</text>
<text x="27.2" y="43.5">1</text>
<text x="104.1" y="46.1">6</text>
<text x="116.1" y="43.5">7</text>
<text x="224.6" y="48.6" transform="rotate(-90 224.6 48.6)">S2</text>
<text x="230.4" y="51.1">P2</text>
<text x="224.6" y="57" transform="rotate(-90 224.6 57)">O2</text>
<text x="224.6" y="68.9" transform="rotate(-90 224.6 68.9)">S1</text>
<text x="230.4" y="71.5">P1</text>
<text x="26.5" y="74.5" transform="rotate(-90 26.5 74.5)">8</text>
<text x="224.6" y="77.3" transform="rotate(-90 224.6 77.3)">O1</text>
<text x="26.5" y="85.4" transform="rotate(-90 26.5 85.4)">4</text>
<text x="211.9" y="94.3" transform="rotate(-90 211.9 94.3)">1</text>
<text x="250" y="94.3" transform="rotate(-90 250 94.3)">1</text>
<text x="211.9" y="101.2" transform="rotate(-90 211.9 101.2)">2</text>
<text x="250" y="101.2" transform="rotate(-90 250 101.2)">2</text>
<text x="15.2" y="107">5</text>
<text x="104.1" y="107">3</text>
<text x="15.2" y="112.1">6</text>
<text x="27.2" y="109.5">7</text>
<text x="104.1" y="112.1">2</text>
<text x="116.1" y="109.5">1</text>
<text x="26.5" y="145.6" transform="rotate(-90 26.5 145.6)">8</text>
<text x="26.5" y="156.5" transform="rotate(-90 26.5 156.5)">4</text>
</g>
</svg>
